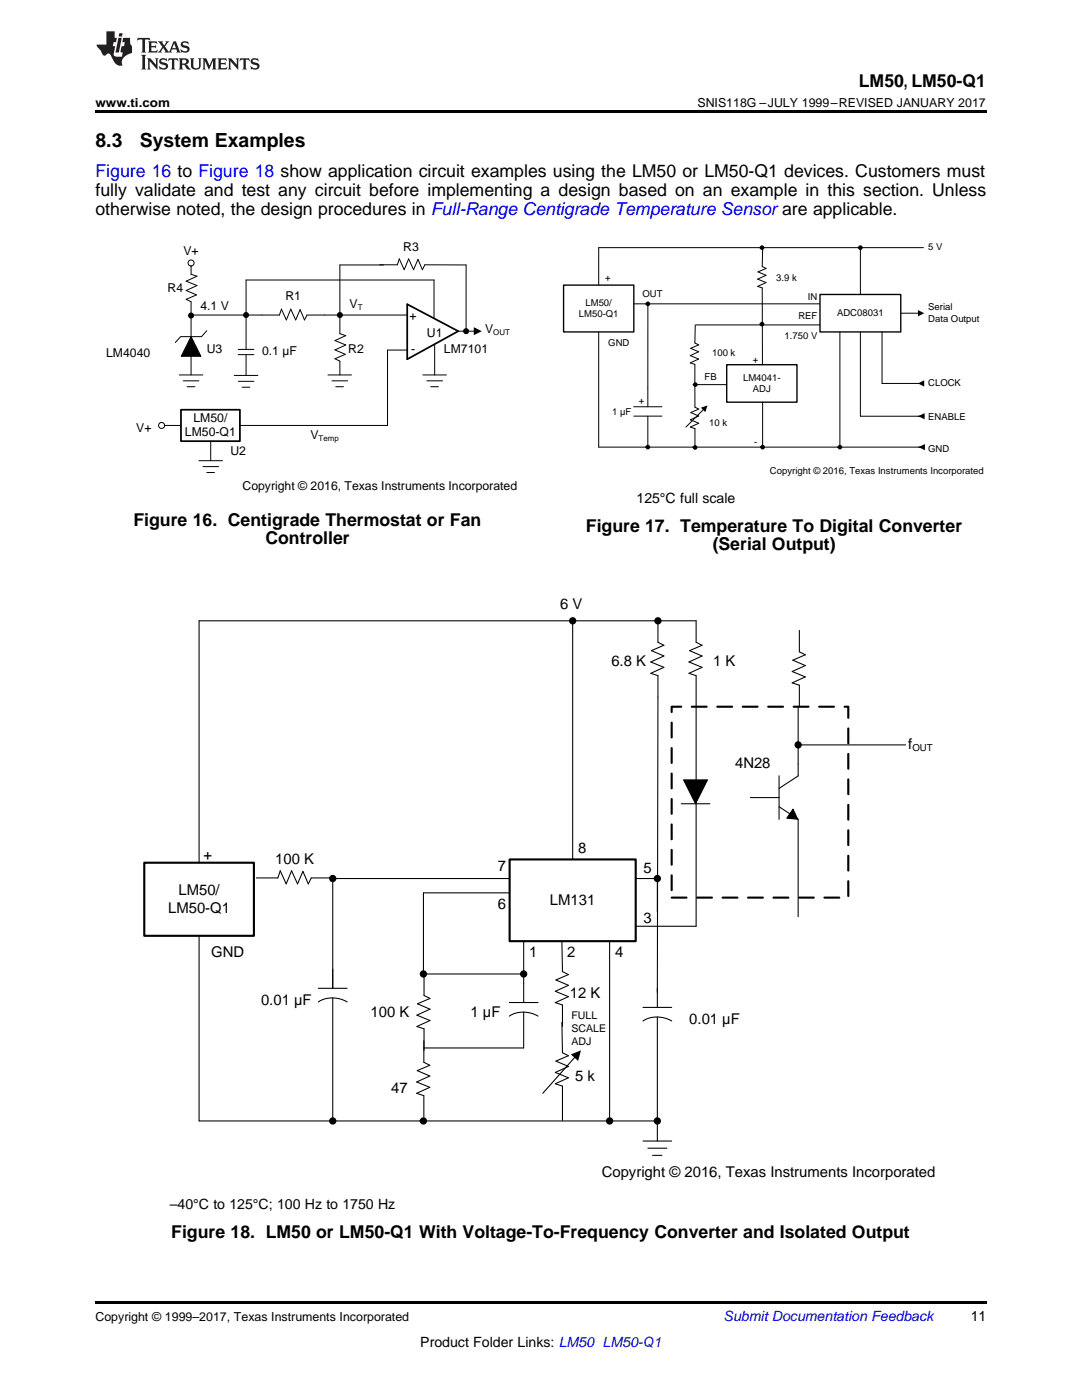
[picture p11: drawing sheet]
<svg xmlns="http://www.w3.org/2000/svg" width="216mm" height="279mm" viewBox="0 0 216 279" stroke-linecap="round" stroke-linejoin="round" font-family="sans-serif">
<path d="M19 259.7h177.8v.5h-177.8z" fill="#000"/>
<path d="M28.8 172.2h21.9v14.6h-21.9z" fill-rule="evenodd" fill="#fff"/>
<path d="M28.8 172.2h21.9v14.6h-21.9z" fill="none" stroke="#000" stroke-width=".42"/>
<path d="M39.7 123.9v48.3M66.4 175.3h35.3M39.7 186.8v36.9h91.5" fill="none" stroke="#000" stroke-width=".21"/>
<path d="M101.7 171.5h25.1v16.3h-25.1z" fill-rule="evenodd" fill="#fff"/>
<path d="M101.7 171.5h25.1v16.3h-25.1z" fill="none" stroke="#000" stroke-width=".42"/>
<g fill="none" stroke="#000" stroke-width=".21">
<path d="M39.7 123.9h99.2v4.3l1.2 .6-2.5 1 2.5 1.1-2.6 1.2 2.6 1.1-2.6 1.2 1.4 .4v50.1h-12.1M114.3 123.9v47.6M131.3 123.9v4.3l1.2 .6-2.5 1 2.5 1.1-2.6 1.2 2.6 1.1-2.6 1.2 1.4 .4-.1 63.2M159.5 125.8v4.3l1.2 .6-2.5 1.1 2.5 1-2.6 1.2 2.6 1.1-2.6 1.2 1.4 .5v4.2M136.4 155.6h4.8l-2.4 4.8zM149.7 159.2h5.8M155.5 154.8v8.7M158.8 148.7h21.9M159.3 141v13.8l-3.8 2.5M51.2 175.2h4.2l.5-1.4 1.2 2.6 1.1-2.6 1.2 2.6 1-2.5 1.1 2.5 .6-1.2h4.3M65.9 175.3h.5v21.9M101.7 178.2h-17.2v16.2"/>
<path d="M126.8 175.3h4.4v6.7M135.9 160.4h5.7M155.5 161l3.8 2.5v19.5M158.2 161.5l1 2-2.2-.2zM63.5 200a5.5 5.5 0 0 1 5.8 0M63.5 197.2h5.8M66.4 199.1v24.6h-.5M84 194.4h20.5M84.6 194.4v4.3l1.2 .6-2.5 1 2.5 1.1-2.6 1.2 2.6 1.1-2.6 1.2 1.4 .4v4.3M104.5 187.8v12.3M112.1 187.8l.1 6.1 1.2 .6-2.5 1.1 2.5 1-2.6 1.2 2.6 1.1-2.6 1.2 1.4 .5v4.3M121.6 187.8v35.9h-.4"/>
<path d="M131.2 197.2v3.8M84.6 207.7v4.3l1.2 .6-2.5 1.1 2.5 1-2.7 1.2 2.7 1.1-2.7 1.2 1.5 .5v4.3M101.6 202.8a5.5 5.5 0 0 1 5.8 0M101.6 200.1h5.8M104.5 202v7.1h-20M112.1 204l.1 6.1 1.2 .6-2.5 1.1 2.5 1-2.6 1.2 2.6 1.1-2.6 1.2 1.4 .5v6.8M114.8 210.9l-6.5 7.3M128.3 203.8a5.5 5.5 0 0 1 5.7 0M128.3 201h5.7M131.2 203v24.7M83.8 223.7h.7M128.3 227.7h5.7"/>
<path d="M129.3 229.1h3.8M130.2 230.6h1.9M130.7 223.7h.5"/>
</g>
<g fill="#000">
<path d="M136.4 155.6h4.8l-2.4 4.8zM158.2 161.5l1 2-2.2-.2zM113.9 210.4l2-.8-.5 2.1z"/>
<circle cx="114.3" cy="123.9" r=".73"/>
<circle cx="131.3" cy="123.9" r=".73"/>
<circle cx="159.3" cy="148.7" r=".73"/>
<circle cx="66.4" cy="175.3" r=".73"/>
<circle cx="131.2" cy="175.3" r=".73"/>
<circle cx="84.5" cy="194.4" r=".73"/>
<circle cx="104.5" cy="194.4" r=".73"/>
<circle cx="66.4" cy="223.7" r=".73"/>
<circle cx="84.5" cy="223.7" r=".73"/>
<circle cx="121.6" cy="223.7" r=".73"/>
<circle cx="131.2" cy="223.7" r=".73"/>
</g>
<path d="M134 141h35.3v38.1h-35.3z" fill="none" stroke="#000" stroke-width=".42" stroke-dasharray="3 2.1"/>
<path d="M36.1 81.8h11.8v6.2h-11.8z" fill-rule="evenodd" fill="#fff"/>
<path d="M81.3 60.7l10.1 5.4-10.1 5.6zM36.1 81.8h11.8v6.2h-11.8z" fill="none" stroke="#000" stroke-width=".35"/>
<g fill="none" stroke="#000" stroke-width=".2">
<path d="M38.1 53.1v1.6l1.2 .4-2.2 1 2.2 .9-2.2 1 2.1 .9-2.1 .8 1 .5v14.6M75.8 52.8h3.5l.4-1.1 1 2.1 .8-2.1 1 2.1 .9-2 .9 2 .5-1 8.2 .1v13.2M76.5 52.9h-8.7v13.7l1.2 .4-2.2 1 2.2 .9-2.2 .9 2.1 .9-2.1 .9 1 .5v2.7M35.8 74.8h4.7M36.6 76h3.1M37.3 77.2h1.6M37.7 63h.4M38.1 67.2l2 3.9h-3.9zM38.1 62.9h17.7l.4-1.2 .9 2.2 .9-2.2 1 2.2 .9-2.1 .9 2.1 .5-1h20M41.3 66l-1.1 1.2h-4.2l-1 1.2M46.7 74.9h4.8M47.5 70.8h3.2"/>
<path d="M47.5 69.7h3.2M47.5 76.1h3.2M48.3 77.3h1.6M49.1 70.8v4.1M65.4 74.8h4.7M66.2 76h3.2M67 77.2h1.5M81.2 69.9h-3.9v15h-29.4M84.4 74.8h4.7M85.2 76h3.1M85.9 77.2h1.6M86.6 63.5v-7.6h-37.5v13.8"/>
<path d="M86.7 68.8v6M91.4 66.1h3.3M32.8 84.9h3.3M39.7 91.9h4.7M40.5 93.1h3.1M41.3 94.3h1.5M42 88v3.9"/>
<circle cx="38.1" cy="52.5" r=".6"/>
<circle cx="32.2" cy="84.9" r=".6"/>
</g>
<g fill="#000">
<path d="M38.1 67.2l2 3.9h-3.9zM94.5 65.3l1.6 .8-1.6 .8z"/>
<circle cx="38.1" cy="63" r=".6"/>
<circle cx="49.1" cy="62.9" r=".6"/>
<circle cx="67.8" cy="62.9" r=".6"/>
<circle cx="93" cy="66.1" r=".6"/>
</g>
<path d="M112.5 56.9h14v9.3h-14z" fill-rule="evenodd" fill="#fff"/>
<path d="M112.5 56.9h14v9.3h-14z" fill="none" stroke="#000" stroke-width=".27"/>
<path d="M184.3 49.4h-64.8v7.5M119.5 66.2v23h64.4M126.5 60.6h37.1" fill="none" stroke="#000" stroke-width=".2"/>
<path d="M163.6 58.8h16.1v7.4h-16.1z" fill-rule="evenodd" fill="#fff"/>
<path d="M163.6 58.8h16.1v7.4h-16.1z" fill="none" stroke="#000" stroke-width=".27"/>
<path d="M171.7 49.4v9.4M138.3 76.8h.4M138.9 64.8h24.7M167.6 66.2v23M171.7 66.2v16.9h12.6M179.7 62.5h3.6" fill="none" stroke="#000" stroke-width=".2"/>
<g fill="#000">
<path d="M183.2 61.9l1.2 .6-1.2 .6z"/>
<circle cx="138.7" cy="76.8" r=".47"/>
</g>
<path d="M145 72.8h14v7.5h-14z" fill-rule="evenodd" fill="#fff"/>
<path d="M145 72.8h14v7.5h-14z" fill="none" stroke="#000" stroke-width=".27"/>
<g fill="none" stroke="#000" stroke-width=".2">
<path d="M151.6 49.4h.5M152.2 49.4l-.1 3.8 .8 .4-1.6 .7 1.6 .6-1.7 .8 1.7 .7-1.7 .8 .9 .3v15.3M171.2 49.4h.5M128.8 60.6h.5v20.6M138.7 64.8v3.6l.7 .4-1.6 .7 1.6 .7-1.7 .8 1.7 .7-1.7 .7 1 .3v8.6l.7 .3-1.6 .7 1.6 .7-1.6 .8 1.6 .7-1.6 .7 .9 .3v3.9M138.7 76.8h6.3M151.6 64.7h.5M176 66.2v10.3h8M126.5 81.2h5.6M126.5 83h5.6M129.3 83v6.2h-.5M138.2 89.3h.5"/>
<path d="M140.4 81.7l-3.5 3.5M152.2 80.3v8.9h-.5M167.1 89.2h.5M183.3 83.1h1M183.3 89.2h.6"/>
</g>
<g fill="#000">
<path d="M183.2 76.5l1.2-.6v1.2zM139.9 81.4l1.3-.5-.5 1.3zM183.3 83.1l1.2-.7v1.3zM183.3 89.2l1.3-.6v1.3z"/>
<circle cx="152.1" cy="49.4" r=".47"/>
<circle cx="171.7" cy="49.4" r=".47"/>
<circle cx="129.3" cy="60.6" r=".47"/>
<circle cx="152.1" cy="64.7" r=".47"/>
<circle cx="129.3" cy="89.2" r=".47"/>
<circle cx="138.7" cy="89.3" r=".47"/>
<circle cx="152.2" cy="89.2" r=".47"/>
<circle cx="167.6" cy="89.2" r=".47"/>
</g>
<path d="M19 22h177.8v.5h-177.8z" fill="#000"/>
<g fill="#231f20">
<path d="M27.5 7.6l-.1 .5 .4-.2h.6v.1v2.1l-.2 .4h1l-.3-.4v-2.1l.1-.1h.5l.5 .2-.2-.5zM29.5 8.3l.2 .3v1.5l-.2 .4h1.8l.2-.6a1.04 1.04 0 0 1-1.3 .2v-.7h.6l.3 .2v-.6l-.3 .2h-.6v-.6l.8-.1 .4 .3-.2-.5zM31.5 8.3l.9 1.1-.9 1.1h.8l-.2-.2 .5-.7 .4 .7-.2 .2h1.5l-.1-.2 .1-.4h.9l.1 .4-.2 .2h1l-.3-.3-.7-1.9h-.5l-.9 2-.8-1 .9-1h-.8l.1 .3-.3 .5-.4-.6 .2-.2zM34.7 8.6l.4 1h-.7zM36.3 8.4a.63 .63 0 0 0-.2 .7 .63 .63 0 0 0 .6 .4l.6 .2 .1 .2a.75 .75 0 0 1-.7 .4 .75 .75 0 0 1-.6-.5l.1 .7 .1-.1a1.11 1.11 0 0 0 1.5-.6 1.13 1.13 0 0 0-1.2-.8l-.1-.4a1.04 1.04 0 0 1 1.2 .2l-.2-.5-.1 .1-.5-.2zM28.2 10.9l.2 .4v2.2l-.2 .4h1l-.3-.4v-2.2l.3-.4zM29.3 11.6l.3 .4v1.5l-.3 .4h.8l-.2-.4v-1.3l1.5 1.7v-1.9l.2-.4h-.7l.2 .4v.9l-1.1-1.3zM32 11.8a.62 .62 0 0 0-.2 .7 .62 .62 0 0 0 .6 .4l.6 .1 .1 .3a.76 .76 0 0 1-.7 .3 .76 .76 0 0 1-.6-.4l.1 .7 .1-.1a1.11 1.11 0 0 0 1.5-.6 1.13 1.13 0 0 0-1.2-.8l-.1-.4a1.04 1.04 0 0 1 1.2 .2l-.2-.6-.1 .1-.5-.1zM33.7 11.6l-.2 .6a.61 .61 0 0 1 .8-.3v1.6l-.2 .4h.9l-.2-.4v-1.6a.63 .63 0 0 1 .8 .3l-.2-.6zM35.6 11.6l.3 .4v1.5l-.3 .4h1l-.2-.2v-.8l.5 .2a.76 .76 0 0 0 1.2 .7l-1-1a.58 .58 0 0 0 .6-.5 .58 .58 0 0 0-.5-.6zM36.4 11.9h.1a.45 .45 0 0 1 .5 .1 .45 .45 0 0 1 .1 .5l-.7 .2zM37.9 11.6l.2 .2a2.17 2.17 0 0 0 .3 1.9 .99 .99 0 0 0 1.6-.6v-1.1l.2-.4h-.7l.2 .2a1.92 1.92 0 0 1-.2 1.8 .6 .6 0 0 1-.9-.5v-1.1l.2-.4zM40.4 11.6l.2 .4v1.5l-.2 .4h.7l-.2-.4v-1.4l.8 1.8 .8-1.8v1.4l-.2 .4h.9l-.2-.4v-1.5l.2-.4h-.8l-.6 1.5-.6-1.5zM43.4 11.6l.2 .4v1.5l-.2 .4h1.8l.2-.6a1.04 1.04 0 0 1-1.3 .1v-.6h.5l.4 .2v-.6l-.4 .2h-.5v-.7h.8l.3 .3-.1-.6zM45.5 11.6l.2 .4v1.5l-.2 .4h.7l-.2-.4v-1.3l1.5 1.7v-1.9l.2-.4h-.7l.2 .4v.9l-1.1-1.3zM47.9 11.6l-.1 .6a.61 .61 0 0 1 .8-.3v1.6l-.3 .4h1l-.3-.4 .1-1.6a.63 .63 0 0 1 .7 .3l-.1-.6zM50.2 11.8a.62 .62 0 0 0-.2 .7 .62 .62 0 0 0 .6 .4l.6 .1 .2 .3a.76 .76 0 0 1-.8 .3 .76 .76 0 0 1-.6-.4l.1 .7 .2-.1a1.11 1.11 0 0 0 1.5-.6 1.13 1.13 0 0 0-1.3-.8l-.1-.4a1.04 1.04 0 0 1 1.2 .2l-.1-.6-.2 .1-.5-.1z"/>
<path d="M21.2 6.3v2.6h-1.9l.1 .4 .7 .9a.91 .91 0 0 0 1 .8 .56 .56 0 0 1 .5-.3 .56 .56 0 0 1 .5 .3l.4 .8a1.53 1.53 0 0 0 1.9 1.2 1.54 1.54 0 0 1 1-2.1l.9-.3v-1.4a1.52 1.52 0 0 1-.3-1.6h-1.4l-.2 .8h.5l-.2 .8h-.4l-.2 1v.2l.4 .1-.2 .8a1.93 1.93 0 0 1-1.6-.3l.3-1.8h-.5l.2-.8h.4l.2-.8h-.4v-1.3zM23.6 7.6l-.6 2.9h.7l.6-2.9zM23.8 6.6l-.1 .7h.6l.2-.7z"/>
</g>
<g font-size="3.9">
<text x="19" y="29.3">8.3</text>
<text x="27.9" y="29.3">System Examples</text>
</g>
<g font-size="3.5">
<text x="171.4" y="17.3">LM50, LM50-Q1</text>
<text x="19" y="39.1">fully validate and test any circuit before implementing a design based on an example in this section. Unless</text>
<text x="19" y="43">otherwise noted, the design procedures in Full-Range Centigrade Temperature Sensor are applicable.</text>
<text x="26.6" y="105">Figure 16. Centigrade Thermostat or Fan</text>
<text x="116.9" y="106.1">Figure 17. Temperature To Digital Converter</text>
<text x="53" y="108.7">Controller</text>
<text x="142.2" y="109.8">(Serial Output)</text>
<text x="34.2" y="247">Figure 18. LM50 or LM50-Q1 With Voltage-To-Frequency Converter and Isolated Output</text>
</g>
<text font-size="3.5" fill="#00f" x="19" y="35.2">Figure 16 to Figure 18 show application circuit examples using the LM50 or LM50-Q1 devices. Customers must</text>
<g font-size="3">
<text x="111.8" y="121.4">6 V</text>
<text x="122" y="132.9">6.8 K</text>
<text x="142.3" y="132.9">1 K</text>
<text x="181.2" y="149.5">f</text>
<text x="146.7" y="153.4">4N28</text>
<text x="40.6" y="171.6">+</text>
<text x="54.9" y="172.4">100 K</text>
<text x="99.3" y="173.8">7</text>
<text x="115.4" y="170.3">8</text>
<text x="35.6" y="178.6">LM50/</text>
<text x="128.4" y="174.3">5</text>
<text x="33.5" y="182.1">LM50-Q1</text>
<text x="99.3" y="181.5">6</text>
<text x="109.7" y="180.6">LM131</text>
<text x="128.4" y="184.1">3</text>
<text x="42.1" y="191">GND</text>
<text x="105.6" y="191">1</text>
<text x="113.2" y="191">2</text>
<text x="122.7" y="191">4</text>
<text x="52.1" y="200.5">0.01 µF</text>
<text x="74" y="202.9">100 K</text>
<text x="93.9" y="202.9">1 µF</text>
<text x="113.7" y="199.1">12 K</text>
<text x="137.5" y="204.3">0.01 µF</text>
<text x="114.8" y="215.7">5 k</text>
<text x="78.1" y="218.1">47</text>
<text x="120.1" y="234.8">Copyright © 2016, Texas Instruments Incorporated</text>
</g>
<g font-size="2.8">
<text x="127" y="100.3">125°C full scale</text>
<text x="33.9" y="241.2">–40°C to 125°C; 100 Hz to 1750 Hz</text>
<text x="193.7" y="263.6">11</text>
<text x="83.9" y="268.9">Product Folder Links: LM50 LM50-Q1</text>
</g>
<text font-size="2.8" fill="#0000c8" x="144.4" y="263.6">Submit Documentation Feedback</text>
<g font-size="2.5">
<text x="19" y="21.4">www.ti.com</text>
<text x="139.2" y="21.4">SNIS118G –JULY 1999–REVISED JANUARY 2017</text>
<text x="19" y="263.6">Copyright © 1999–2017, Texas Instruments Incorporated</text>
</g>
<g font-size="2.4">
<text x="36.6" y="50.9">V+</text>
<text x="80.5" y="50.1">R3</text>
<text x="33.4" y="58.3">R4</text>
<text x="57" y="59.9">R1</text>
<text x="40" y="61.8">4.1 V</text>
<text x="69.8" y="61.4">V</text>
<text x="81.7" y="63.8">+</text>
<text x="21.2" y="71.2">LM4040</text>
<text x="41.3" y="70.5">U3</text>
<text x="52.3" y="70.9">0.1 µF</text>
<text x="69.5" y="70.5">R2</text>
<text x="82" y="70.5">-</text>
<text x="85.2" y="67.3">U1</text>
<text x="88.6" y="70.5">LM7101</text>
<text x="96.8" y="66.5">V</text>
<text x="27.2" y="86.1">V+</text>
<text x="36.9" y="87.1">LM50-Q1</text>
<text x="38.6" y="84.2">LM50/</text>
<text x="61.9" y="87.7">V</text>
<text x="46" y="90.8">U2</text>
<text x="48.4" y="97.8">Copyright © 2016, Texas Instruments Incorporated</text>
</g>
<g font-size="2.1">
<text x="114" y="203.4">FULL</text>
<text x="114" y="206">SCALE</text>
<text x="114" y="208.5">ADJ</text>
</g>
<g font-size="1.9">
<text x="185.2" y="50">5 V</text>
<text x="120.8" y="56.1">+</text>
<text x="128.2" y="59.3">OUT</text>
<text x="154.9" y="56.1">3.9 k</text>
<text x="161.2" y="59.8">IN</text>
<text x="115.5" y="63.3">LM50-Q1</text>
<text x="116.8" y="61">LM50/</text>
<text x="159.3" y="63.6">REF</text>
<text x="167" y="63.1">ADC08031</text>
<text x="185.2" y="61.9">Serial</text>
<text x="185.2" y="64.2">Data Output</text>
<text x="121.4" y="69.2">GND</text>
<text x="142.1" y="71">100 k</text>
<text x="156.6" y="67.7">1.750 V</text>
<text x="140.6" y="75.9">FB</text>
<text x="148.3" y="76">LM4041-</text>
<text x="150.2" y="72.4">+</text>
<text x="185.2" y="77.1">CLOCK</text>
<text x="122.1" y="82.9">1 µF</text>
<text x="127.5" y="80.6">+</text>
<text x="150.2" y="78.2">ADJ</text>
<text x="185.2" y="83.8">ENABLE</text>
<text x="141.5" y="85">10 k</text>
<text x="150.5" y="88.8">-</text>
<text x="153.6" y="94.7">Copyright © 2016, Texas Instruments Incorporated</text>
<text x="185.2" y="90.2">GND</text>
<text x="182.1" y="150">OUT</text>
</g>
<g font-size="1.6">
<text x="71.4" y="61.8">T</text>
<text x="98.4" y="66.9">OUT</text>
<text x="63.6" y="88">Temp</text>
</g>
</svg>
